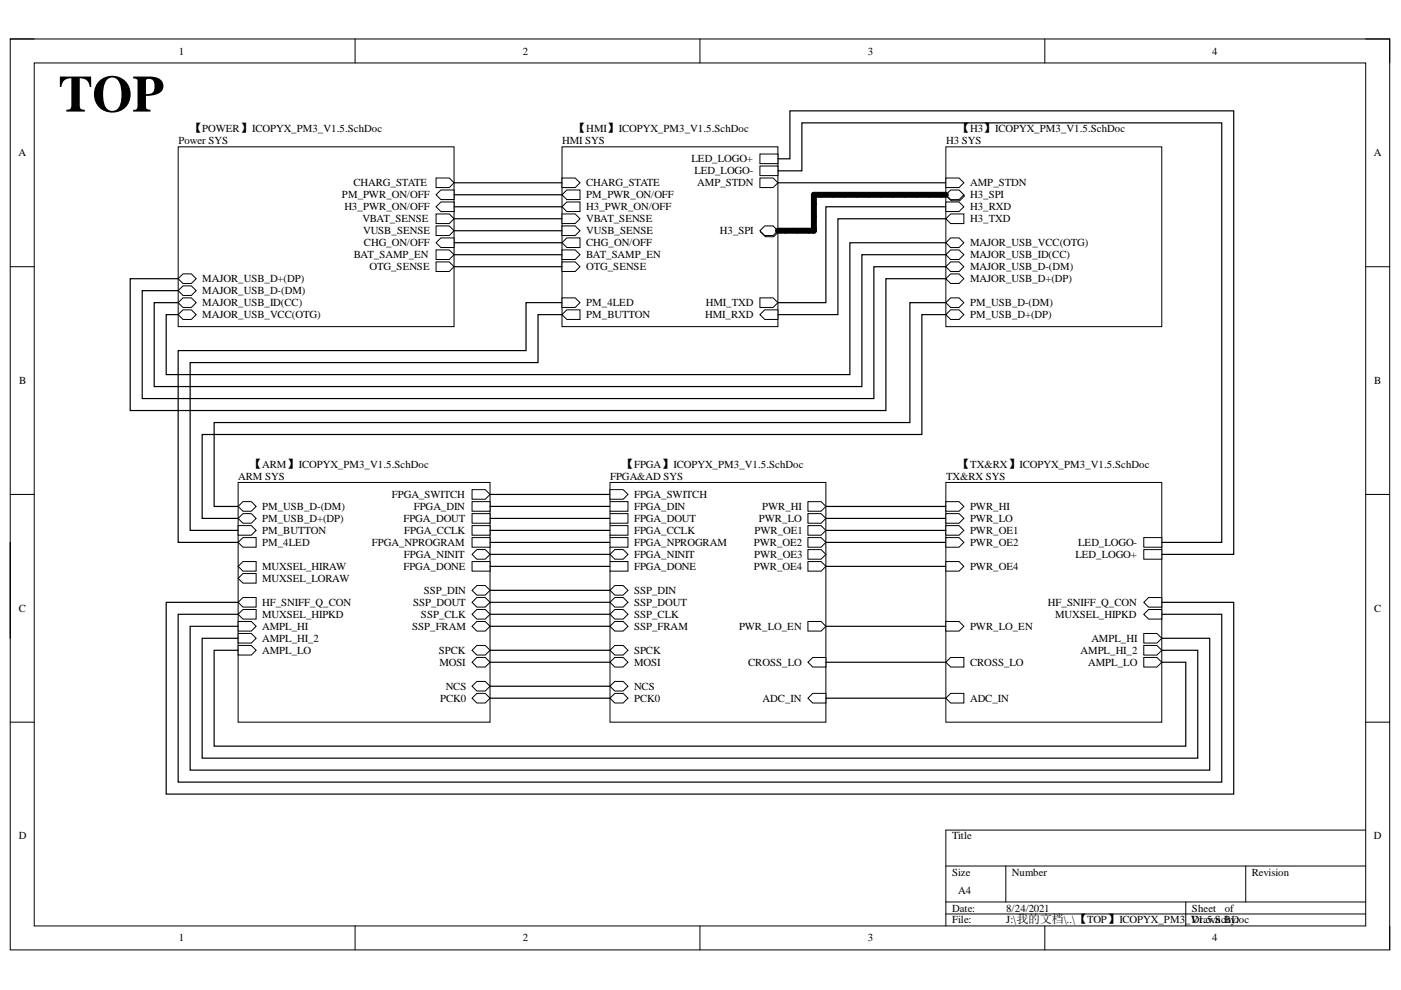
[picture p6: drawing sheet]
<svg xmlns="http://www.w3.org/2000/svg" width="297mm" height="210mm" viewBox="0 0 297 210" stroke-linecap="round" stroke-linejoin="round" font-family="sans-serif">
<path d="M2.2 8.3h292.4v193.1h-292.4z" fill="none" stroke="#000" stroke-width=".21"/>
<path d="M7.3 13.3h282.3v183h-282.3z" fill-rule="evenodd" fill="#fff"/>
<g fill="none" stroke="#000" stroke-width=".21">
<path d="M2.2 8.3h5.1M7.3 13.3h282.3v183h-282.3zM75.3 8.3v5M148.4 8.3v5M221.5 8.3v5M289.6 8.3h5v5M2.2 56.5h5.1M289.6 56.6h5M2.2 104.8h5.1M289.6 104.8h5M2.2 153.1h5.1M289.6 153.1h5"/>
<path d="M289.6 176h-89.1v20.3M75.3 196.3v5.1M148.4 196.3v5.1M200.5 183.6h89.1M200.5 191.2h89.1M200.5 193.8h89.1M213.3 183.6v7.6M221.5 196.3v5.1M251.4 191.2v5.1M264.1 183.6v7.6M294.6 196.3v5.1"/>
</g>
<path d="M50.5 102.3h53.4v50.8h-53.4z" fill-rule="evenodd" fill="#fff"/>
<path d="M50.5 102.3h53.4v50.8h-53.4z" fill="none" stroke="#000" stroke-width=".21"/>
<path d="M50.5 109.9l1-1h1.8l1 1-1 1h-1.8z" fill-rule="evenodd" fill="#fff"/>
<path d="M50.5 109.9l1-1h1.8l1 1-1 1h-1.8z" fill="none" stroke="#000" stroke-width=".21"/>
<path d="M50.5 107.4l1-1h1.8l1 1-1 1h-1.8z" fill-rule="evenodd" fill="#fff"/>
<path d="M50.5 107.4l1-1h1.8l1 1-1 1h-1.8z" fill="none" stroke="#000" stroke-width=".21"/>
<path d="M50.5 136.9h2.8l1 1-1 1h-2.8z" fill-rule="evenodd" fill="#fff"/>
<path d="M50.5 136.9h2.8l1 1-1 1h-2.8z" fill="none" stroke="#000" stroke-width=".21"/>
<path d="M50.5 131.8h2.8l1 1-1 1h-2.8z" fill-rule="evenodd" fill="#fff"/>
<path d="M50.5 131.8h2.8l1 1-1 1h-2.8z" fill="none" stroke="#000" stroke-width=".21"/>
<path d="M100.1 108.9h3.8v2h-3.8z" fill-rule="evenodd" fill="#fff"/>
<path d="M100.1 108.9h3.8v2h-3.8z" fill="none" stroke="#000" stroke-width=".21"/>
<path d="M100.1 106.4h3.8v2h-3.8z" fill-rule="evenodd" fill="#fff"/>
<path d="M100.1 106.4h3.8v2h-3.8z" fill="none" stroke="#000" stroke-width=".21"/>
<path d="M100.1 111.4h3.8v2.1h-3.8z" fill-rule="evenodd" fill="#fff"/>
<path d="M100.1 111.4h3.8v2.1h-3.8z" fill="none" stroke="#000" stroke-width=".21"/>
<path d="M100.1 114h3.8v2h-3.8z" fill-rule="evenodd" fill="#fff"/>
<path d="M100.1 114h3.8v2h-3.8z" fill="none" stroke="#000" stroke-width=".21"/>
<path d="M100.1 119.1h3.8v2h-3.8z" fill-rule="evenodd" fill="#fff"/>
<path d="M100.1 119.1h3.8v2h-3.8z" fill="none" stroke="#000" stroke-width=".21"/>
<path d="M50.5 122.6l1-1h2.8v2h-2.8z" fill-rule="evenodd" fill="#fff"/>
<path d="M50.5 122.6l1-1h2.8v2h-2.8z" fill="none" stroke="#000" stroke-width=".21"/>
<path d="M50.5 120.1l1-1h2.8v2h-2.8z" fill-rule="evenodd" fill="#fff"/>
<path d="M50.5 120.1l1-1h2.8v2h-2.8z" fill="none" stroke="#000" stroke-width=".21"/>
<path d="M50.5 130.2l1-1h2.8v2.1h-2.8z" fill-rule="evenodd" fill="#fff"/>
<path d="M50.5 130.2l1-1h2.8v2.1h-2.8z" fill="none" stroke="#000" stroke-width=".21"/>
<path d="M100.1 125.2l1-1.1h1.8l1 1.1-1 1h-1.8z" fill-rule="evenodd" fill="#fff"/>
<path d="M100.1 125.2l1-1.1h1.8l1 1.1-1 1h-1.8z" fill="none" stroke="#000" stroke-width=".21"/>
<path d="M100.1 127.7l1-1h1.8l1 1-1 1h-1.8z" fill-rule="evenodd" fill="#fff"/>
<path d="M100.1 127.7l1-1h1.8l1 1-1 1h-1.8z" fill="none" stroke="#000" stroke-width=".21"/>
<path d="M101.1 129.2h1.8l1 1-1 1.1h-1.8l-1-1.1z" fill-rule="evenodd" fill="#fff"/>
<path d="M101.1 129.2h1.8l1 1-1 1.1h-1.8l-1-1.1z" fill="none" stroke="#000" stroke-width=".21"/>
<path d="M101.1 131.8h1.8l1 1-1 1h-1.8l-1-1z" fill-rule="evenodd" fill="#fff"/>
<path d="M101.1 131.8h1.8l1 1-1 1h-1.8l-1-1z" fill="none" stroke="#000" stroke-width=".21"/>
<path d="M101.1 136.9h1.8l1 1-1 1h-1.8l-1-1z" fill-rule="evenodd" fill="#fff"/>
<path d="M101.1 136.9h1.8l1 1-1 1h-1.8l-1-1z" fill="none" stroke="#000" stroke-width=".21"/>
<path d="M101.1 139.4h1.8l1 1-1 1h-1.8l-1-1z" fill-rule="evenodd" fill="#fff"/>
<path d="M101.1 139.4h1.8l1 1-1 1h-1.8l-1-1z" fill="none" stroke="#000" stroke-width=".21"/>
<path d="M101.1 144.5h1.8l1 1-1 1h-1.8l-1-1z" fill-rule="evenodd" fill="#fff"/>
<path d="M101.1 144.5h1.8l1 1-1 1h-1.8l-1-1z" fill="none" stroke="#000" stroke-width=".21"/>
<path d="M100.1 148l1-1h1.8l1 1-1 1.1h-1.8z" fill-rule="evenodd" fill="#fff"/>
<path d="M100.1 148l1-1h1.8l1 1-1 1.1h-1.8z" fill="none" stroke="#000" stroke-width=".21"/>
<path d="M100.1 117.5l1-1h1.8l1 1-1 1.1h-1.8z" fill-rule="evenodd" fill="#fff"/>
<path d="M100.1 117.5l1-1h1.8l1 1-1 1.1h-1.8z" fill="none" stroke="#000" stroke-width=".21"/>
<path d="M50.5 134.3h2.8l1 1-1 1h-2.8z" fill-rule="evenodd" fill="#fff"/>
<path d="M50.5 134.3h2.8l1 1-1 1h-2.8z" fill="none" stroke="#000" stroke-width=".21"/>
<path d="M100.1 103.8h2.8l1 1-1 1h-2.8z" fill-rule="evenodd" fill="#fff"/>
<path d="M100.1 103.8h2.8l1 1-1 1h-2.8z" fill="none" stroke="#000" stroke-width=".21"/>
<path d="M50.5 111.4h2.8l1 1.1-1 1h-2.8z" fill-rule="evenodd" fill="#fff"/>
<path d="M50.5 111.4h2.8l1 1.1-1 1h-2.8z" fill="none" stroke="#000" stroke-width=".21"/>
<path d="M50.5 115l1-1h2.8v2h-2.8z" fill-rule="evenodd" fill="#fff"/>
<path d="M50.5 115l1-1h2.8v2h-2.8z" fill="none" stroke="#000" stroke-width=".21"/>
<path d="M50.5 127.7l1-1h2.8v2h-2.8z" fill-rule="evenodd" fill="#fff"/>
<path d="M50.5 127.7l1-1h2.8v2h-2.8z" fill="none" stroke="#000" stroke-width=".21"/>
<path d="M37.8 31.1h58.5v38.2h-58.5z" fill-rule="evenodd" fill="#fff"/>
<path d="M37.8 31.1h58.5v38.2h-58.5z" fill="none" stroke="#000" stroke-width=".21"/>
<path d="M38.8 58.1h1.8l1 1-1 1h-1.8l-1-1z" fill-rule="evenodd" fill="#fff"/>
<path d="M38.8 58.1h1.8l1 1-1 1h-1.8l-1-1z" fill="none" stroke="#000" stroke-width=".21"/>
<path d="M37.8 61.6l1-1h1.8l1 1-1 1h-1.8z" fill-rule="evenodd" fill="#fff"/>
<path d="M37.8 61.6l1-1h1.8l1 1-1 1h-1.8z" fill="none" stroke="#000" stroke-width=".21"/>
<path d="M92.5 47.9h2.8l1 1-1 1h-2.8z" fill-rule="evenodd" fill="#fff"/>
<path d="M92.5 47.9h2.8l1 1-1 1h-2.8z" fill="none" stroke="#000" stroke-width=".21"/>
<path d="M92.5 45.4h2.8l1 1-1 1h-2.8z" fill-rule="evenodd" fill="#fff"/>
<path d="M92.5 45.4h2.8l1 1-1 1h-2.8z" fill="none" stroke="#000" stroke-width=".21"/>
<path d="M92.5 43.8l1-1h2.8v2.1h-2.8z" fill-rule="evenodd" fill="#fff"/>
<path d="M92.5 43.8l1-1h2.8v2.1h-2.8z" fill="none" stroke="#000" stroke-width=".21"/>
<path d="M92.5 41.3l1-1h2.8v2h-2.8z" fill-rule="evenodd" fill="#fff"/>
<path d="M92.5 41.3l1-1h2.8v2h-2.8z" fill="none" stroke="#000" stroke-width=".21"/>
<path d="M92.5 37.7h2.8l1 1.1-1 1h-2.8z" fill-rule="evenodd" fill="#fff"/>
<path d="M92.5 37.7h2.8l1 1.1-1 1h-2.8z" fill="none" stroke="#000" stroke-width=".21"/>
<path d="M93.5 50.4h2.8v2.1h-2.8l-1-1z" fill-rule="evenodd" fill="#fff"/>
<path d="M93.5 50.4h2.8v2.1h-2.8l-1-1z" fill="none" stroke="#000" stroke-width=".21"/>
<path d="M37.8 64.2l1-1h1.8l1 1-1 1h-1.8z" fill-rule="evenodd" fill="#fff"/>
<path d="M37.8 64.2l1-1h1.8l1 1-1 1h-1.8z" fill="none" stroke="#000" stroke-width=".21"/>
<path d="M37.8 66.7l1-1h1.8l1 1-1 1h-1.8z" fill-rule="evenodd" fill="#fff"/>
<path d="M37.8 66.7l1-1h1.8l1 1-1 1h-1.8z" fill="none" stroke="#000" stroke-width=".21"/>
<path d="M92.5 53h2.8l1 1-1 1h-2.8z" fill-rule="evenodd" fill="#fff"/>
<path d="M92.5 53h2.8l1 1-1 1h-2.8z" fill="none" stroke="#000" stroke-width=".21"/>
<path d="M92.5 55.5h2.8l1 1-1 1.1h-2.8z" fill-rule="evenodd" fill="#fff"/>
<path d="M92.5 55.5h2.8l1 1-1 1.1h-2.8z" fill="none" stroke="#000" stroke-width=".21"/>
<path d="M129.3 102.3h45.8v50.8h-45.8z" fill-rule="evenodd" fill="#fff"/>
<path d="M129.3 102.3h45.8v50.8h-45.8z" fill="none" stroke="#000" stroke-width=".21"/>
<path d="M129.3 108.9h3.8v2h-3.8z" fill-rule="evenodd" fill="#fff"/>
<path d="M129.3 108.9h3.8v2h-3.8z" fill="none" stroke="#000" stroke-width=".21"/>
<path d="M129.3 106.4h3.8v2h-3.8z" fill-rule="evenodd" fill="#fff"/>
<path d="M129.3 106.4h3.8v2h-3.8z" fill="none" stroke="#000" stroke-width=".21"/>
<path d="M129.3 111.4h3.8v2.1h-3.8z" fill-rule="evenodd" fill="#fff"/>
<path d="M129.3 111.4h3.8v2.1h-3.8z" fill="none" stroke="#000" stroke-width=".21"/>
<path d="M129.3 114h3.8v2h-3.8z" fill-rule="evenodd" fill="#fff"/>
<path d="M129.3 114h3.8v2h-3.8z" fill="none" stroke="#000" stroke-width=".21"/>
<path d="M129.3 119.1h3.8v2h-3.8z" fill-rule="evenodd" fill="#fff"/>
<path d="M129.3 119.1h3.8v2h-3.8z" fill="none" stroke="#000" stroke-width=".21"/>
<path d="M129.3 125.2l1-1.1h1.8l1 1.1-1 1h-1.8z" fill-rule="evenodd" fill="#fff"/>
<path d="M129.3 125.2l1-1.1h1.8l1 1.1-1 1h-1.8z" fill="none" stroke="#000" stroke-width=".21"/>
<path d="M129.3 127.7l1-1h1.8l1 1-1 1h-1.8z" fill-rule="evenodd" fill="#fff"/>
<path d="M129.3 127.7l1-1h1.8l1 1-1 1h-1.8z" fill="none" stroke="#000" stroke-width=".21"/>
<path d="M129.3 130.2l1-1h1.8l1 1-1 1.1h-1.8z" fill-rule="evenodd" fill="#fff"/>
<path d="M129.3 130.2l1-1h1.8l1 1-1 1.1h-1.8z" fill="none" stroke="#000" stroke-width=".21"/>
<path d="M129.3 132.8l1-1h1.8l1 1-1 1h-1.8z" fill-rule="evenodd" fill="#fff"/>
<path d="M129.3 132.8l1-1h1.8l1 1-1 1h-1.8z" fill="none" stroke="#000" stroke-width=".21"/>
<path d="M129.3 137.9l1-1h1.8l1 1-1 1h-1.8z" fill-rule="evenodd" fill="#fff"/>
<path d="M129.3 137.9l1-1h1.8l1 1-1 1h-1.8z" fill="none" stroke="#000" stroke-width=".21"/>
<path d="M129.3 140.4l1-1h1.8l1 1-1 1h-1.8z" fill-rule="evenodd" fill="#fff"/>
<path d="M129.3 140.4l1-1h1.8l1 1-1 1h-1.8z" fill="none" stroke="#000" stroke-width=".21"/>
<path d="M129.3 145.5l1-1h1.8l1 1-1 1h-1.8z" fill-rule="evenodd" fill="#fff"/>
<path d="M129.3 145.5l1-1h1.8l1 1-1 1h-1.8z" fill="none" stroke="#000" stroke-width=".21"/>
<path d="M129.3 148l1-1h1.8l1 1-1 1.1h-1.8z" fill-rule="evenodd" fill="#fff"/>
<path d="M129.3 148l1-1h1.8l1 1-1 1.1h-1.8z" fill="none" stroke="#000" stroke-width=".21"/>
<path d="M129.3 117.5l1-1h1.8l1 1-1 1.1h-1.8z" fill-rule="evenodd" fill="#fff"/>
<path d="M129.3 117.5l1-1h1.8l1 1-1 1.1h-1.8z" fill="none" stroke="#000" stroke-width=".21"/>
<path d="M171.3 148l1-1h2.8v2.1h-2.8z" fill-rule="evenodd" fill="#fff"/>
<path d="M171.3 148l1-1h2.8v2.1h-2.8z" fill="none" stroke="#000" stroke-width=".21"/>
<path d="M171.3 106.4h2.8l1 1-1 1h-2.8z" fill-rule="evenodd" fill="#fff"/>
<path d="M171.3 106.4h2.8l1 1-1 1h-2.8z" fill="none" stroke="#000" stroke-width=".21"/>
<path d="M171.3 111.4h2.8l1 1.1-1 1h-2.8z" fill-rule="evenodd" fill="#fff"/>
<path d="M171.3 111.4h2.8l1 1.1-1 1h-2.8z" fill="none" stroke="#000" stroke-width=".21"/>
<path d="M171.3 114h2.8l1 1-1 1h-2.8z" fill-rule="evenodd" fill="#fff"/>
<path d="M171.3 114h2.8l1 1-1 1h-2.8z" fill="none" stroke="#000" stroke-width=".21"/>
<path d="M171.3 119.1h2.8l1 1-1 1h-2.8z" fill-rule="evenodd" fill="#fff"/>
<path d="M171.3 119.1h2.8l1 1-1 1h-2.8z" fill="none" stroke="#000" stroke-width=".21"/>
<path d="M171.3 140.4l1-1h2.8v2h-2.8z" fill-rule="evenodd" fill="#fff"/>
<path d="M171.3 140.4l1-1h2.8v2h-2.8z" fill="none" stroke="#000" stroke-width=".21"/>
<path d="M171.3 131.8h2.8l1 1-1 1h-2.8z" fill-rule="evenodd" fill="#fff"/>
<path d="M171.3 131.8h2.8l1 1-1 1h-2.8z" fill="none" stroke="#000" stroke-width=".21"/>
<path d="M171.3 116.5h2.8l1 1-1 1.1h-2.8z" fill-rule="evenodd" fill="#fff"/>
<path d="M171.3 116.5h2.8l1 1-1 1.1h-2.8z" fill="none" stroke="#000" stroke-width=".21"/>
<path d="M129.3 103.8h2.8l1 1-1 1h-2.8z" fill-rule="evenodd" fill="#fff"/>
<path d="M129.3 103.8h2.8l1 1-1 1h-2.8z" fill="none" stroke="#000" stroke-width=".21"/>
<path d="M171.3 108.9h2.8l1 1-1 1h-2.8z" fill-rule="evenodd" fill="#fff"/>
<path d="M171.3 108.9h2.8l1 1-1 1h-2.8z" fill="none" stroke="#000" stroke-width=".21"/>
<path d="M200.5 102.3h45.8v50.8h-45.8z" fill-rule="evenodd" fill="#fff"/>
<path d="M200.5 102.3h45.8v50.8h-45.8z" fill="none" stroke="#000" stroke-width=".21"/>
<path d="M200.5 106.4h2.8l1.1 1-1.1 1h-2.8z" fill-rule="evenodd" fill="#fff"/>
<path d="M200.5 106.4h2.8l1.1 1-1.1 1h-2.8z" fill="none" stroke="#000" stroke-width=".21"/>
<path d="M200.5 111.4h2.8l1.1 1.1-1.1 1h-2.8z" fill-rule="evenodd" fill="#fff"/>
<path d="M200.5 111.4h2.8l1.1 1.1-1.1 1h-2.8z" fill="none" stroke="#000" stroke-width=".21"/>
<path d="M200.5 114h2.8l1.1 1-1.1 1h-2.8z" fill-rule="evenodd" fill="#fff"/>
<path d="M200.5 114h2.8l1.1 1-1.1 1h-2.8z" fill="none" stroke="#000" stroke-width=".21"/>
<path d="M200.5 119.1h2.8l1.1 1-1.1 1h-2.8z" fill-rule="evenodd" fill="#fff"/>
<path d="M200.5 119.1h2.8l1.1 1-1.1 1h-2.8z" fill="none" stroke="#000" stroke-width=".21"/>
<path d="M200.5 140.4l1.1-1h2.8v2h-2.8z" fill-rule="evenodd" fill="#fff"/>
<path d="M200.5 140.4l1.1-1h2.8v2h-2.8z" fill="none" stroke="#000" stroke-width=".21"/>
<path d="M200.5 148l1.1-1h2.8v2.1h-2.8z" fill-rule="evenodd" fill="#fff"/>
<path d="M200.5 148l1.1-1h2.8v2.1h-2.8z" fill="none" stroke="#000" stroke-width=".21"/>
<path d="M242.5 139.4h2.8l1 1-1 1h-2.8z" fill-rule="evenodd" fill="#fff"/>
<path d="M242.5 139.4h2.8l1 1-1 1h-2.8z" fill="none" stroke="#000" stroke-width=".21"/>
<path d="M242.5 134.3h2.8l1 1-1 1h-2.8z" fill-rule="evenodd" fill="#fff"/>
<path d="M242.5 134.3h2.8l1 1-1 1h-2.8z" fill="none" stroke="#000" stroke-width=".21"/>
<path d="M242.5 130.2l1-1h2.8v2.1h-2.8z" fill-rule="evenodd" fill="#fff"/>
<path d="M242.5 130.2l1-1h2.8v2.1h-2.8z" fill="none" stroke="#000" stroke-width=".21"/>
<path d="M242.5 136.9h2.8l1 1-1 1h-2.8z" fill-rule="evenodd" fill="#fff"/>
<path d="M242.5 136.9h2.8l1 1-1 1h-2.8z" fill="none" stroke="#000" stroke-width=".21"/>
<path d="M200.5 131.8h2.8l1.1 1-1.1 1h-2.8z" fill-rule="evenodd" fill="#fff"/>
<path d="M200.5 131.8h2.8l1.1 1-1.1 1h-2.8z" fill="none" stroke="#000" stroke-width=".21"/>
<path d="M200.5 108.9h2.8l1.1 1-1.1 1h-2.8z" fill-rule="evenodd" fill="#fff"/>
<path d="M200.5 108.9h2.8l1.1 1-1.1 1h-2.8z" fill="none" stroke="#000" stroke-width=".21"/>
<path d="M242.5 116.5h3.8v2.1h-3.8z" fill-rule="evenodd" fill="#fff"/>
<path d="M242.5 116.5h3.8v2.1h-3.8z" fill="none" stroke="#000" stroke-width=".21"/>
<path d="M242.5 114h3.8v2h-3.8z" fill-rule="evenodd" fill="#fff"/>
<path d="M242.5 114h3.8v2h-3.8z" fill="none" stroke="#000" stroke-width=".21"/>
<path d="M242.5 127.7l1-1h2.8v2h-2.8z" fill-rule="evenodd" fill="#fff"/>
<path d="M242.5 127.7l1-1h2.8v2h-2.8z" fill="none" stroke="#000" stroke-width=".21"/>
<path d="M200.5 31.1h45.8v38.2h-45.8z" fill-rule="evenodd" fill="#fff"/>
<path d="M200.5 31.1h45.8v38.2h-45.8z" fill="none" stroke="#000" stroke-width=".21"/>
<path d="M200.5 66.7l1.1-1h1.7l1.1 1-1.1 1h-1.7z" fill-rule="evenodd" fill="#fff"/>
<path d="M200.5 66.7l1.1-1h1.7l1.1 1-1.1 1h-1.7z" fill="none" stroke="#000" stroke-width=".21"/>
<path d="M200.5 64.2l1.1-1h1.7l1.1 1-1.1 1h-1.7z" fill-rule="evenodd" fill="#fff"/>
<path d="M200.5 64.2l1.1-1h1.7l1.1 1-1.1 1h-1.7z" fill="none" stroke="#000" stroke-width=".21"/>
<path d="M200.5 59.1l1.1-1h1.7l1.1 1-1.1 1h-1.7z" fill-rule="evenodd" fill="#fff"/>
<path d="M200.5 59.1l1.1-1h1.7l1.1 1-1.1 1h-1.7z" fill="none" stroke="#000" stroke-width=".21"/>
<path d="M201.6 55.5h1.7l1.1 1.1-1.1 1h-1.7l-1.1-1z" fill-rule="evenodd" fill="#fff"/>
<path d="M201.6 55.5h1.7l1.1 1.1-1.1 1h-1.7l-1.1-1z" fill="none" stroke="#000" stroke-width=".21"/>
<path d="M200.5 42.8h2.8l1.1 1-1.1 1.1h-2.8z" fill-rule="evenodd" fill="#fff"/>
<path d="M200.5 42.8h2.8l1.1 1-1.1 1.1h-2.8z" fill="none" stroke="#000" stroke-width=".21"/>
<path d="M201.6 45.4h2.8v2h-2.8l-1.1-1z" fill-rule="evenodd" fill="#fff"/>
<path d="M201.6 45.4h2.8v2h-2.8l-1.1-1z" fill="none" stroke="#000" stroke-width=".21"/>
<path d="M200.7 41.6l1-1.1h1.8l1 1.1-1 1h-1.8z" fill-rule="evenodd" fill="#fff"/>
<path d="M200.7 41.6l1-1.1h1.8l1 1.1-1 1h-1.8z" fill="none" stroke="#000" stroke-width=".21"/>
<path d="M200.5 41.3l1.1-1h1.7l1.1 1-1.1 1h-1.7z" fill-rule="evenodd" fill="#fff"/>
<path d="M200.5 41.3l1.1-1h1.7l1.1 1-1.1 1h-1.7z" fill="none" stroke="#000" stroke-width=".21"/>
<path d="M200.5 54l1.1-1h1.7l1.1 1-1.1 1h-1.7z" fill-rule="evenodd" fill="#fff"/>
<path d="M200.5 54l1.1-1h1.7l1.1 1-1.1 1h-1.7z" fill="none" stroke="#000" stroke-width=".21"/>
<path d="M201.6 50.4h1.7l1.1 1.1-1.1 1h-1.7l-1.1-1z" fill-rule="evenodd" fill="#fff"/>
<path d="M201.6 50.4h1.7l1.1 1.1-1.1 1h-1.7l-1.1-1z" fill="none" stroke="#000" stroke-width=".21"/>
<path d="M200.5 37.7h2.8l1.1 1.1-1.1 1h-2.8z" fill-rule="evenodd" fill="#fff"/>
<path d="M200.5 37.7h2.8l1.1 1.1-1.1 1h-2.8z" fill="none" stroke="#000" stroke-width=".21"/>
<path d="M119.2 31.1h45.7v38.2h-45.7z" fill-rule="evenodd" fill="#fff"/>
<path d="M119.2 31.1h45.7v38.2h-45.7z" fill="none" stroke="#000" stroke-width=".21"/>
<path d="M119.2 66.7l1-1h2.8v2h-2.8z" fill-rule="evenodd" fill="#fff"/>
<path d="M119.2 66.7l1-1h2.8v2h-2.8z" fill="none" stroke="#000" stroke-width=".21"/>
<path d="M119.2 47.9h2.8l1 1-1 1h-2.8z" fill-rule="evenodd" fill="#fff"/>
<path d="M119.2 47.9h2.8l1 1-1 1h-2.8z" fill="none" stroke="#000" stroke-width=".21"/>
<path d="M119.2 45.4h2.8l1 1-1 1h-2.8z" fill-rule="evenodd" fill="#fff"/>
<path d="M119.2 45.4h2.8l1 1-1 1h-2.8z" fill="none" stroke="#000" stroke-width=".21"/>
<path d="M119.2 43.8l1-1h2.8v2.1h-2.8z" fill-rule="evenodd" fill="#fff"/>
<path d="M119.2 43.8l1-1h2.8v2.1h-2.8z" fill="none" stroke="#000" stroke-width=".21"/>
<path d="M119.2 41.3l1-1h2.8v2h-2.8z" fill-rule="evenodd" fill="#fff"/>
<path d="M119.2 41.3l1-1h2.8v2h-2.8z" fill="none" stroke="#000" stroke-width=".21"/>
<path d="M119.2 37.7h2.8l1 1.1-1 1h-2.8z" fill-rule="evenodd" fill="#fff"/>
<path d="M119.2 37.7h2.8l1 1.1-1 1h-2.8z" fill="none" stroke="#000" stroke-width=".21"/>
<path d="M161.1 63.2h2.8l1 1-1 1h-2.8z" fill-rule="evenodd" fill="#fff"/>
<path d="M161.1 63.2h2.8l1 1-1 1h-2.8z" fill="none" stroke="#000" stroke-width=".21"/>
<path d="M161.1 66.7l1-1h2.8v2h-2.8z" fill-rule="evenodd" fill="#fff"/>
<path d="M161.1 66.7l1-1h2.8v2h-2.8z" fill="none" stroke="#000" stroke-width=".21"/>
<path d="M119.2 63.2h2.8l1 1-1 1h-2.8z" fill-rule="evenodd" fill="#fff"/>
<path d="M119.2 63.2h2.8l1 1-1 1h-2.8z" fill="none" stroke="#000" stroke-width=".21"/>
<path d="M120.2 50.4h2.8v2.1h-2.8l-1-1z" fill-rule="evenodd" fill="#fff"/>
<path d="M120.2 50.4h2.8v2.1h-2.8l-1-1z" fill="none" stroke="#000" stroke-width=".21"/>
<path d="M161.2 49.2l1.1-1h1.7l1.1 1-1.1 1h-1.7z" fill-rule="evenodd" fill="#fff"/>
<path d="M161.2 49.2l1.1-1h1.7l1.1 1-1.1 1h-1.7z" fill="none" stroke="#000" stroke-width=".21"/>
<path d="M161.1 48.9l1-1h1.8l1 1-1 1h-1.8z" fill-rule="evenodd" fill="#fff"/>
<path d="M161.1 48.9l1-1h1.8l1 1-1 1h-1.8z" fill="none" stroke="#000" stroke-width=".21"/>
<path d="M161.1 35.2h3.8v2h-3.8z" fill-rule="evenodd" fill="#fff"/>
<path d="M161.1 35.2h3.8v2h-3.8z" fill="none" stroke="#000" stroke-width=".21"/>
<path d="M161.1 32.7h3.8v2h-3.8z" fill-rule="evenodd" fill="#fff"/>
<path d="M161.1 32.7h3.8v2h-3.8z" fill="none" stroke="#000" stroke-width=".21"/>
<path d="M119.2 55.5h2.8l1 1-1 1.1h-2.8z" fill-rule="evenodd" fill="#fff"/>
<path d="M119.2 55.5h2.8l1 1-1 1.1h-2.8z" fill="none" stroke="#000" stroke-width=".21"/>
<path d="M119.2 53h2.8l1 1-1 1h-2.8z" fill-rule="evenodd" fill="#fff"/>
<path d="M119.2 53h2.8l1 1-1 1h-2.8z" fill="none" stroke="#000" stroke-width=".21"/>
<path d="M161.1 37.7h2.8l1 1.1-1 1h-2.8z" fill-rule="evenodd" fill="#fff"/>
<path d="M161.1 37.7h2.8l1 1.1-1 1h-2.8z" fill="none" stroke="#000" stroke-width=".21"/>
<path d="M200.5 41.3h-27.9v7.6h-7.7" fill="none" stroke="#000" stroke-width="1.3"/>
<g fill="none" stroke="#000" stroke-width=".38">
<path d="M165.4 48.5l1.1 .9M168 48.5l1 .9M170.5 48.5l1 .9M172.1 47.4l.9 1M172.1 44.9l.9 1M172.1 42.3l.9 1M173.1 40.9l1 .8M175.6 40.9l1 .8M178.2 40.9l1 .8M180.7 40.9l1 .8M183.2 40.9l1.1 .8M185.8 40.9l1 .8"/>
<path d="M188.3 40.9l1 .8M190.9 40.9l1 .8M193.4 40.9l1 .8M196 40.9l1 .8M198.5 40.9l1 .8"/>
</g>
<g fill="none" stroke="#000" stroke-width=".25">
<path d="M96.3 38.8h22.9M164.9 36.2h5.1v-10.1h89v88.9h-12.7M164.9 33.7h2.6v-10.2h94.1v94h-15.3M164.9 38.8h35.6M37.8 59.1h-10.2v27.9h160.2v-27.9h12.7M96.3 48.9h22.9M96.3 41.3h22.9M96.3 51.5h22.9M96.3 46.4h22.9M96.3 43.8h22.9M96.3 54h22.9M96.3 56.5h22.9"/>
<path d="M200.5 56.6h-15.2v27.9h-155.1v-22.9h7.6M200.5 46.4h-22.8v20.3h-12.8M200.5 43.8h-25.4v20.4h-10.2M200.5 54h-17.8v28h-150v-17.8h5.1M200.5 51.5h-20.3v27.9h-145v-12.7h2.6M200.5 41.3h-27.9v7.6h-7.7M119.2 64.2h-7.7v10.1h-73.7v40.7h12.7M119.2 66.7h-5.1v10.2h-73.8v35.6h10.2M200.5 66.7h-5v25.4h-152.6v17.8h7.6M200.5 64.2h-7.6v25.4h-147.5v17.8h5.1M2.2 115v20.3M103.9 117.5h25.4"/>
<path d="M103.9 115h25.4M103.9 112.5h25.4M103.9 109.9h25.4M103.9 107.4h25.4M103.9 104.8h25.4M175.1 115h25.4M175.1 112.5h25.4M175.1 109.9h25.4M175.1 107.4h25.4M50.5 130.2h-12.7v35.6h221.2v-35.6h-12.7M50.5 132.8h-10.2v30.5h216.2v-28h-10.2M50.5 135.3h-7.6v25.4h211v-22.8h-7.6"/>
<path d="M50.5 137.9h-5.1v20.3h206v-17.8h-5.1M50.5 127.7h-15.3v40.7h226.4v-40.7h-15.3M103.9 137.9h25.4M103.9 132.8h25.4M103.9 130.2h25.4M103.9 127.7h25.4M103.9 125.2h25.4M103.9 120.1h25.4M175.1 132.8h25.4M175.1 120.1h25.4M103.9 148h25.4M103.9 145.5h25.4"/>
<path d="M103.9 140.4h25.4M175.1 148h25.4M175.1 140.4h25.4"/>
</g>
<text font-size="11" x="12.4" y="23.7">TOP</text>
<g font-size="2.5">
<text x="40.4" y="28">【POWER】ICOPYX_PM3_V1.5.SchDoc</text>
<text x="121.7" y="28">【HMI】ICOPYX_PM3_V1.5.SchDoc</text>
<text x="203.1" y="28">【H3】ICOPYX_PM3_V1.5.SchDoc</text>
<text x="53" y="99.2">【ARM】ICOPYX_PM3_V1.5.SchDoc</text>
<text x="131.9" y="99.2">【FPGA】ICOPYX_PM3_V1.5.SchDoc</text>
<text x="203.1" y="99.2">【TX&amp;RX】ICOPYX_PM3_V1.5.SchDoc</text>
</g>
<g font-size="2.3">
<text x="37.9" y="11.6">1</text>
<text x="110.8" y="11.6">2</text>
<text x="184" y="11.6">3</text>
<text x="257" y="11.6">4</text>
<text x="3.9" y="33.1">A</text>
<text x="37.8" y="30.6">Power SYS</text>
<text x="119.2" y="30.6">HMI SYS</text>
<text x="146.6" y="34.4">LED_LOGO+</text>
<text x="200.6" y="30.6">H3 SYS</text>
<text x="291.3" y="33.1">A</text>
<text x="75" y="39.5">CHARG_STATE</text>
<text x="124.3" y="39.5">CHARG_STATE</text>
<text x="147.2" y="36.9">LED_LOGO-</text>
<text x="147.8" y="39.5">AMP_STDN</text>
<text x="205.7" y="39.5">AMP_STDN</text>
<text x="72.5" y="42">PM_PWR_ON/OFF</text>
<text x="73" y="44.5">H3_PWR_ON/OFF</text>
<text x="76.8" y="47.1">VBAT_SENSE</text>
<text x="124.3" y="47.1">VBAT_SENSE</text>
<text x="124.3" y="44.5">H3_PWR_ON/OFF</text>
<text x="124.3" y="42">PM_PWR_ON/OFF</text>
<text x="205.7" y="44.5">H3_RXD</text>
<text x="205.7" y="47.1">H3_TXD</text>
<text x="205.7" y="42">H3_SPI</text>
<text x="77" y="49.7">VUSB_SENSE</text>
<text x="77.2" y="52.2">CHG_ON/OFF</text>
<text x="124.3" y="49.7">VUSB_SENSE</text>
<text x="124.3" y="52.2">CHG_ON/OFF</text>
<text x="152.6" y="49.7">H3_SPI</text>
<text x="205.7" y="52.2">MAJOR_USB_VCC(OTG)</text>
<text x="42.9" y="59.9">MAJOR_USB_D+(DP)</text>
<text x="75" y="54.8">BAT_SAMP_EN</text>
<text x="78.3" y="57.3">OTG_SENSE</text>
<text x="124.3" y="57.3">OTG_SENSE</text>
<text x="124.3" y="54.8">BAT_SAMP_EN</text>
<text x="205.7" y="59.9">MAJOR_USB_D+(DP)</text>
<text x="205.7" y="57.3">MAJOR_USB_D-(DM)</text>
<text x="205.7" y="54.8">MAJOR_USB_ID(CC)</text>
<text x="42.9" y="62.4">MAJOR_USB_D-(DM)</text>
<text x="42.9" y="64.9">MAJOR_USB_ID(CC)</text>
<text x="124.3" y="64.9">PM_4LED</text>
<text x="149.7" y="64.9">HMI_TXD</text>
<text x="205.7" y="64.9">PM_USB_D-(DM)</text>
<text x="42.9" y="67.5">MAJOR_USB_VCC(OTG)</text>
<text x="124.3" y="67.5">PM_BUTTON</text>
<text x="149.5" y="67.5">HMI_RXD</text>
<text x="205.7" y="67.5">PM_USB_D+(DP)</text>
<text x="4.1" y="81.4">B</text>
<text x="291.4" y="81.4">B</text>
<text x="50.5" y="101.8">ARM SYS</text>
<text x="129.4" y="101.8">FPGA&amp;AD SYS</text>
<text x="200.6" y="101.8">TX&amp;RX SYS</text>
<text x="83.1" y="105.6">FPGA_SWITCH</text>
<text x="134.4" y="105.6">FPGA_SWITCH</text>
<text x="55.6" y="110.7">PM_USB_D+(DP)</text>
<text x="55.6" y="108.1">PM_USB_D-(DM)</text>
<text x="55.6" y="113.2">PM_BUTTON</text>
<text x="85.5" y="110.7">FPGA_DOUT</text>
<text x="85.7" y="113.2">FPGA_CCLK</text>
<text x="87.7" y="108.1">FPGA_DIN</text>
<text x="134.4" y="110.7">FPGA_DOUT</text>
<text x="134.4" y="108.1">FPGA_DIN</text>
<text x="134.4" y="113.2">FPGA_CCLK</text>
<text x="160" y="113.2">PWR_OE1</text>
<text x="160.9" y="110.7">PWR_LO</text>
<text x="161.6" y="108.1">PWR_HI</text>
<text x="205.7" y="108.1">PWR_HI</text>
<text x="205.7" y="113.2">PWR_OE1</text>
<text x="205.7" y="110.7">PWR_LO</text>
<text x="55.6" y="115.7">PM_4LED</text>
<text x="78.9" y="115.7">FPGA_NPROGRAM</text>
<text x="85.6" y="118.3">FPGA_NINIT</text>
<text x="134.4" y="115.7">FPGA_NPROGRAM</text>
<text x="134.4" y="118.3">FPGA_NINIT</text>
<text x="159.8" y="115.7">PWR_OE2</text>
<text x="159.9" y="118.3">PWR_OE3</text>
<text x="205.7" y="115.7">PWR_OE2</text>
<text x="228" y="118.3">LED_LOGO+</text>
<text x="228.6" y="115.7">LED_LOGO-</text>
<text x="55.6" y="123.3">MUXSEL_LORAW</text>
<text x="55.6" y="120.8">MUXSEL_HIRAW</text>
<text x="85.5" y="120.8">FPGA_DONE</text>
<text x="89.9" y="125.9">SSP_DIN</text>
<text x="134.4" y="120.8">FPGA_DONE</text>
<text x="134.4" y="125.9">SSP_DIN</text>
<text x="159.8" y="120.8">PWR_OE4</text>
<text x="205.7" y="120.8">PWR_OE4</text>
<text x="4" y="129.7">C</text>
<text x="55.6" y="131">MUXSEL_HIPKD</text>
<text x="55.6" y="128.4">HF_SNIFF_Q_CON</text>
<text x="87.6" y="128.4">SSP_DOUT</text>
<text x="89.3" y="131">SSP_CLK</text>
<text x="134.4" y="128.4">SSP_DOUT</text>
<text x="134.4" y="131">SSP_CLK</text>
<text x="222.2" y="128.4">HF_SNIFF_Q_CON</text>
<text x="223.7" y="131">MUXSEL_HIPKD</text>
<text x="291.4" y="129.7">C</text>
<text x="55.6" y="133.5">AMPL_HI</text>
<text x="55.6" y="136.1">AMPL_HI_2</text>
<text x="87.4" y="133.5">SSP_FRAM</text>
<text x="134.4" y="133.5">SSP_FRAM</text>
<text x="156.7" y="133.5">PWR_LO_EN</text>
<text x="205.7" y="133.5">PWR_LO_EN</text>
<text x="231.4" y="136.1">AMPL_HI</text>
<text x="55.6" y="138.6">AMPL_LO</text>
<text x="93.1" y="138.6">SPCK</text>
<text x="93.2" y="141.2">MOSI</text>
<text x="134.4" y="138.6">SPCK</text>
<text x="134.4" y="141.2">MOSI</text>
<text x="158.6" y="141.2">CROSS_LO</text>
<text x="205.7" y="141.2">CROSS_LO</text>
<text x="229.1" y="138.6">AMPL_HI_2</text>
<text x="230.7" y="141.2">AMPL_LO</text>
<text x="93.3" y="148.8">PCK0</text>
<text x="94.5" y="146.3">NCS</text>
<text x="134.4" y="146.3">NCS</text>
<text x="134.4" y="148.8">PCK0</text>
<text x="161.7" y="148.8">ADC_IN</text>
<text x="205.7" y="148.8">ADC_IN</text>
<text x="4" y="178">D</text>
<text x="201.9" y="178">Title</text>
<text x="291.3" y="178">D</text>
<text x="201.9" y="185.7">Size</text>
<text x="214.6" y="185.7">Number</text>
<text x="265.4" y="185.7">Revision</text>
<text x="203.1" y="189.5">A4</text>
<text x="201.9" y="193.3">Date:</text>
<text x="201.9" y="195.8">File:</text>
<text x="213.3" y="193.3">8/24/2021</text>
<text x="213.3" y="195.8">J:\我的文档\..\【TOP】ICOPYX_PM3_V1.5.SchDoc</text>
<text x="252.7" y="193.3">Sheet</text>
<text x="252.7" y="195.8">Drawn By:</text>
<text x="259.7" y="193.3">of</text>
<text x="37.9" y="199.6">1</text>
<text x="110.8" y="199.6">2</text>
<text x="184" y="199.6">3</text>
<text x="257" y="199.6">4</text>
</g>
</svg>
